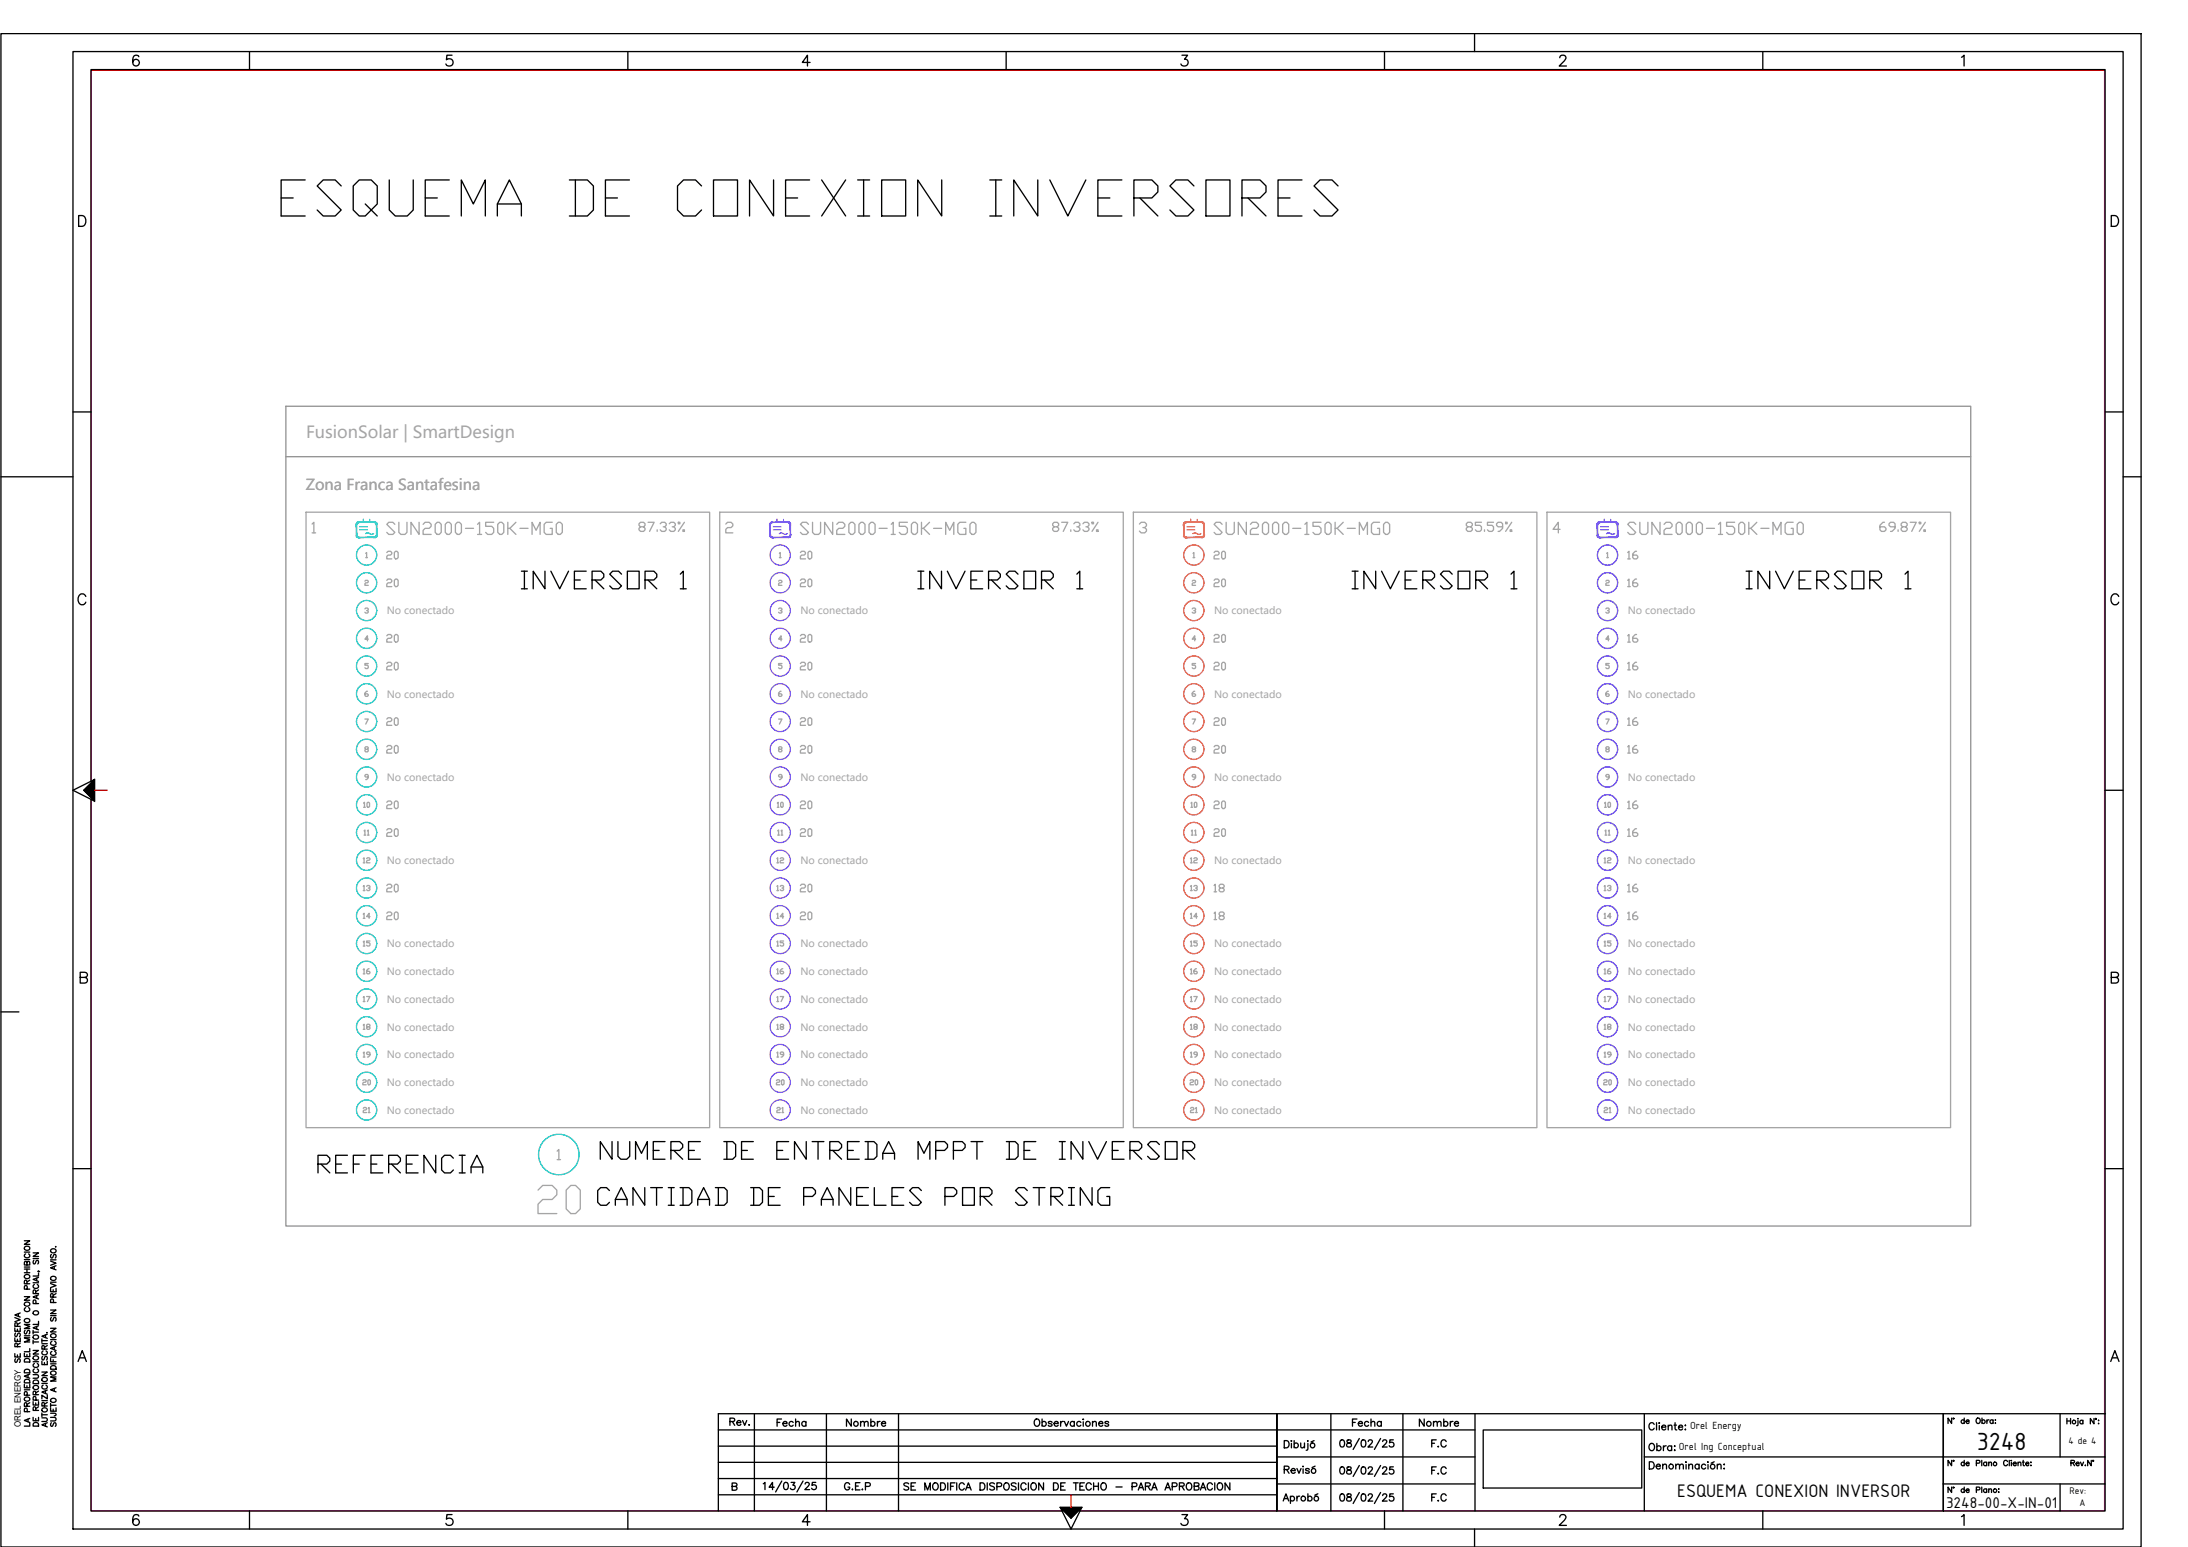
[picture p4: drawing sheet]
<svg xmlns="http://www.w3.org/2000/svg" width="420mm" height="297mm" viewBox="0 0 420 297" stroke-linecap="round" stroke-linejoin="round" font-family="sans-serif">
<!-- layer: legend -->
<path d="M54.9 78h323.5v157.4h-323.5zM54.9 87.7h323.5" fill="none" stroke="#939393" stroke-width=".25"/>
<g fill="none" stroke="#a5a5a5" stroke-width=".25">
<path d="M58.8 98.3h77.5v118.2h-77.5zM138.2 98.3h77.5v118.2h-77.5zM217.6 98.3h77.5v118.2h-77.5zM297.1 98.3h77.5v118.2h-77.5zM59.9 100.6l.4-.3v2M59.9 102.3h.7M70.1 111.6l.1-.2h.4l.1 .2-.1 .3h-.4l-.1 .2v.3h.6M70.1 116.9l.1-.1h.4l.1 .3-.3 .1M70.2 106.3l.2-.2v1M70.2 107.1h.4M70.6 117.2l.1 .2-.1 .3h-.4l-.1-.1M139.4 100.6l.3-.3h.7l.3 .3v.4l-.3 .3h-.7l-.3 .3v.7h1.3"/>
<path d="M149.5 111.6l.2-.2h.3l.2 .2-.2 .3h-.3l-.2 .2v.3h.7M149.5 116.9l.2-.1h.3l.2 .1v.2l-.4 .1M149.7 106.3l.1-.2v1M149.7 107.1h.3M150 117.2l.2 .2-.2 .3h-.3l-.2-.1M218.8 100.6l.3-.3h.7l.4 .3v.4l-.4 .3h-.3M219.8 101.3l.4 .3v.4l-.4 .3h-.7l-.3-.3M228.9 111.6l.2-.2h.3l.2 .2-.2 .3h-.3l-.2 .2v.3h.7M228.9 116.9l.2-.1h.3l.2 .1-.2 .3h-.1M229.1 106.3l.2-.2v1M229.1 107.1h.3M229.4 117.2l.2 .2-.2 .3h-.3l-.2-.1"/>
<path d="M299.6 101.6h-1.4l1-1.3v2M308.4 111.6l.1-.2h.4l.1 .2-.1 .3h-.4l-.1 .2v.3h.6M308.4 116.9l.1-.1h.4l.1 .3-.3 .1M308.5 106.3l.2-.2v1M308.5 107.1h.4M308.9 117.2l.1 .2-.1 .3h-.4l-.1-.1M70.1 138.1h.6l-.5 .9M70.6 132.7l-.5 .4v.4l.1 .2h.4l.1-.2-.1-.3h-.5M70.7 122.7h-.6l.5-.6v.9M70.7 127.4h-.6v.3h.5l.1 .2v.3l-.1 .2h-.4l-.1-.2M149.5 138.1h.7l-.5 .9M150 132.7l-.5 .4v.4l.2 .2h.3l.2-.2-.2-.3h-.5"/>
<path d="M150.2 122.7h-.7l.5-.6v.9M150.2 127.4h-.7v.3h.5l.2 .2v.3l-.2 .2h-.3l-.2-.2M228.9 138.1h.7l-.5 .9M229.4 132.7l-.5 .4v.4l.2 .2h.3l.2-.3-.2-.2h-.5M229.6 122.7h-.7l.5-.6v.9M229.6 127.4h-.7v.3h.5l.2 .2v.3l-.2 .2h-.3l-.2-.2M308.4 138.1h.6l-.5 .9M308.9 132.7l-.5 .4v.4l.1 .2h.4l.1-.2-.1-.3h-.5M309 122.7h-.6l.5-.6v.9M309 127.4h-.6v.3h.5l.1 .2v.3l-.1 .2h-.4l-.1-.2M70.2 143.9l-.1-.2 .1-.3h.4l.1 .1-.1 .4h-.4l-.1 .1 .1 .4h.4l.1-.2-.1-.3M70.7 149.2h-.5l-.1-.2 .1-.3h.4l.1 .2v.5l-.5 .3"/>
<path d="M149.7 143.9l-.2-.2 .2-.3h.3l.2 .1-.2 .4h-.3l-.2 .1 .2 .4h.3l.2-.2-.2-.3M150.2 149.2h-.5l-.2-.2 .2-.3h.3l.2 .2v.5l-.5 .3M229.1 143.9l-.2-.4 .2-.1h.3l.2 .3-.7 .3 .2 .4h.3l.2-.2-.2-.3M229.6 149.2h-.5l-.2-.2 .2-.3h.3l.2 .2v.5l-.5 .3M308.5 143.9l-.1-.4 .1-.1h.4l.1 .3-.6 .3 .1 .4h.4l.1-.2-.1-.3M309 149.2h-.5l-.1-.3 .1-.2h.4l.1 .2v.5l-.5 .3M107 221l.3-.3v2M107 222.7h.6"/>
</g>
<g fill="#0fc6c2" stroke="#0fc6c2" stroke-width=".19">
<path d="M68.9 100.3l3-.1zM68.9 100.2h3z"/>
<path d="M68.8 100.3h.1zM68.8 100.3h.1zM68.7 100.3h.1zM68.7 100.3h.1zM68.6 100.4h.1zM68.6 100.4h.1zM68.6 100.4l-.1 .1zM68.5 100.5h.1zM68.5 100.5l-.1 .1zM68.4 100.6l.2-.1zM68.4 100.6l.1 .1-.1 .1zM68.5 100.7l-.1 .1z"/>
<path d="M68.4 100.8l.1 1.9zM68.4 100.8l.1 1.9z"/>
<path d="M68.4 102.7v.1zM68.5 102.7l-.1 .1zM68.4 102.8h.1v.2zM68.5 102.8v.2zM68.5 103l.1-.1v.2zM68.6 102.9v.2zM68.6 103.1l.1 .1zM68.6 103l.1 .2zM68.7 103.1l.1 .1zM68.7 103.1l.1 .1zM68.8 103.1l.1 .1zM68.8 103.1l.1 .1z"/>
<path d="M68.9 103.1h3zM68.9 103.2l3-.1z"/>
</g>
<path d="M71 99.7v.6M69 101.2h1.6M69 101.7h1.6" fill="none" stroke="#0fc6c2" stroke-width=".19"/>
<g fill="none" stroke="#0fc6c2" stroke-width=".25">
<path d="M69.8 99.7v.6M70.2 102.5a1.02 1.02 0 0 1 1.2 .1l.4-.1"/>
<circle cx="70.4" cy="117.2" r="1.94"/>
<circle cx="70.4" cy="106.6" r="1.94"/>
<circle cx="70.4" cy="111.9" r="1.94"/>
<circle cx="70.4" cy="133.2" r="1.94"/>
<circle cx="70.4" cy="138.5" r="1.94"/>
<circle cx="70.4" cy="127.9" r="1.94"/>
<circle cx="70.4" cy="122.6" r="1.94"/>
<circle cx="70.4" cy="143.9" r="1.94"/>
<circle cx="70.4" cy="149.2" r="1.94"/>
<circle cx="107.3" cy="221.7" r="3.9"/>
</g>
<g fill="#b62bf7" stroke="#b62bf7" stroke-width=".19">
<path d="M148.4 100.3l2.9-.1zM148.4 100.2h2.9z"/>
<path d="M148.2 100.3h.2zM148.2 100.3h.2zM148.1 100.3h.2zM148.1 100.3h.2zM148 100.4h.2zM148 100.4h.2zM148 100.4l.1 .1h-.2zM147.9 100.5h.2zM147.9 100.5v.1zM147.9 100.6l.1-.1zM147.9 100.6l.1 .1-.2 .1zM148 100.7l-.2 .1z"/>
<path d="M147.8 100.8l.1 1.9v-1.9zM147.8 100.8l.1 1.9h-.1z"/>
<path d="M147.8 102.7h.1v.1zM147.9 102.7v.1zM147.9 102.8h.1l-.1 .2zM148 102.8l-.1 .2zM147.9 103l.1-.1v.2zM148 102.9v.2zM148 103.1l.1 .1zM148.1 103v.2zM148.2 103.1v.1zM148.2 103.1v.1zM148.3 103.1l.1 .1zM148.3 103.1l.1 .1z"/>
<path d="M148.4 103.1h2.9zM148.4 103.2l2.9-.1z"/>
</g>
<path d="M150.5 99.7v.6M148.5 101.2h1.5M148.5 101.7h1.5" fill="none" stroke="#b62bf7" stroke-width=".19"/>
<g fill="none" stroke="#b62bf7" stroke-width=".25">
<path d="M149.2 99.7v.6M149.6 102.5a1.16 1.16 0 0 1 1.2 .1l.4-.1"/>
<circle cx="149.8" cy="106.6" r="1.94"/>
<circle cx="149.8" cy="117.2" r="1.94"/>
<circle cx="149.8" cy="111.9" r="1.94"/>
<circle cx="149.8" cy="122.6" r="1.94"/>
<circle cx="149.8" cy="127.9" r="1.94"/>
<circle cx="149.8" cy="138.5" r="1.94"/>
<circle cx="149.8" cy="133.2" r="1.94"/>
<circle cx="149.8" cy="143.9" r="1.94"/>
<circle cx="149.8" cy="149.2" r="1.94"/>
</g>
<g fill="#ec6f1a" stroke="#ec6f1a" stroke-width=".19">
<path d="M227.8 100.3l2.9-.1zM227.8 100.2h2.9z"/>
<path d="M227.7 100.3h.1zM227.7 100.3h.1zM227.5 100.3h.2zM227.5 100.3h.2zM227.4 100.4h.2zM227.4 100.4h.2zM227.4 100.4v.1zM227.4 100.5h.1zM227.4 100.5l-.1 .1zM227.3 100.6l.1-.1zM227.3 100.6v.2zM227.4 100.7l-.1 .1z"/>
<path d="M227.3 100.8l.1 1.9zM227.3 100.8l.1 1.9z"/>
<path d="M227.3 102.7v.1zM227.4 102.7l-.1 .1zM227.3 102.8l.1 .2zM227.4 102.8v.2zM227.4 103v.1zM227.4 102.9v.2zM227.4 103.1l.1 .1zM227.5 103v.2zM227.6 103.1l.1 .1zM227.6 103.1l.1 .1zM227.7 103.1l.1 .1zM227.7 103.1l.1 .1z"/>
<path d="M227.8 103.1h2.9zM227.8 103.2l2.9-.1z"/>
</g>
<path d="M229.9 99.7v.6M227.9 101.2h1.6M227.9 101.7h1.6" fill="none" stroke="#ec6f1a" stroke-width=".19"/>
<g fill="none" stroke="#ec6f1a" stroke-width=".25">
<path d="M228.6 99.7v.6M229.1 102.5a1.02 1.02 0 0 1 1.1 .1l.4-.1"/>
<circle cx="229.3" cy="106.6" r="1.94"/>
<circle cx="229.3" cy="117.2" r="1.94"/>
<circle cx="229.3" cy="111.9" r="1.94"/>
<circle cx="229.3" cy="127.9" r="1.94"/>
<circle cx="229.3" cy="122.6" r="1.94"/>
<circle cx="229.3" cy="138.5" r="1.94"/>
<circle cx="229.3" cy="133.2" r="1.94"/>
<circle cx="229.3" cy="143.9" r="1.94"/>
<circle cx="229.3" cy="149.2" r="1.94"/>
</g>
<g fill="#5531eb" stroke="#5531eb" stroke-width=".19">
<path d="M307.2 100.3l2.9-.1zM307.2 100.2h2.9z"/>
<path d="M307.1 100.3h.1zM307.1 100.3h.1zM307 100.3h.1zM307 100.3h.1zM306.9 100.4h.1zM306.9 100.4h.1zM306.9 100.4l-.1 .1zM306.8 100.5h.1zM306.8 100.5l-.1 .1zM306.7 100.6l.2-.1zM306.7 100.6l.1 .1-.1 .1zM306.8 100.7l-.1 .1z"/>
<path d="M306.7 100.8l.1 1.9zM306.7 100.8l.1 1.9z"/>
<path d="M306.7 102.7v.1zM306.8 102.7l-.1 .1zM306.7 102.8h.1v.2zM306.8 102.8v.2zM306.8 103l.1-.1v.2zM306.9 102.9v.2zM306.9 103.1l.1 .1zM306.9 103l.1 .2zM307 103.1l.1 .1zM307 103.1l.1 .1zM307.1 103.1l.1 .1zM307.1 103.1l.1 .1z"/>
<path d="M307.2 103.1h2.9zM307.2 103.2l2.9-.1z"/>
</g>
<path d="M309.3 99.7v.6M307.3 101.2h1.6M307.3 101.7h1.6" fill="none" stroke="#5531eb" stroke-width=".19"/>
<g fill="none" stroke="#5531eb" stroke-width=".25">
<path d="M308.1 99.7v.6M308.5 102.5a1 1 0 0 1 1.2 .1l.3-.1"/>
<circle cx="308.7" cy="111.9" r="1.94"/>
<circle cx="308.7" cy="117.2" r="1.94"/>
<circle cx="308.7" cy="106.6" r="1.94"/>
<circle cx="308.7" cy="127.9" r="1.94"/>
<circle cx="308.7" cy="122.6" r="1.94"/>
<circle cx="308.7" cy="133.2" r="1.94"/>
<circle cx="308.7" cy="138.5" r="1.94"/>
<circle cx="308.7" cy="143.9" r="1.94"/>
<circle cx="308.7" cy="149.2" r="1.94"/>
</g>
<!-- layer: COTA PASILLOS -->
<path d="M17.5 13.5h386.6v276.6h-386.6z" fill="none" stroke="#f00" stroke-width=".19"/>
<!-- layer: AUDIT_E_250328083542-3 -->
<g fill="none" stroke="#000" stroke-width=".25">
<path d="M.2 6.5h411v290.5h-411zM14 9.9h393.7v283.7h-393.7zM26.7 10.9a.59 .59 0 0 0-.6-.3 .59 .59 0 0 0-.5 .4 1.2 1.2 0 0 0 .5 1.7 .65 .65 0 0 0 .7-.6 .65 .65 0 0 0-.6-.7 .65 .65 0 0 0-.7 .6M47.9 9.9v3.5M86.8 10.6h-1l-.1 .9a.73 .73 0 0 1 1.1 0 .73 .73 0 0 1-.1 1.1 .73 .73 0 0 1-1.1-.3M120.6 9.9v3.5M155.6 12h-1.5l1-1.4v2.1M193.2 9.9v3.5M227 10.6h1l-.5 .8a.7 .7 0 0 1 .6 .9 .7 .7 0 0 1-1.1 .3l-.2-.3M265.9 9.9v3.5M283.2 6.5v3.4M299.5 11.1l.1-.3a.67 .67 0 0 1 .9-.1 .46 .46 0 0 1 .1 .7l-1.2 1.3h1.4"/>
<path d="M338.5 9.9v3.5M376.7 11l.5-.4v2.1M15.1 41.4h.7a1.11 1.11 0 0 1 .7 1 1.11 1.11 0 0 1-.7 1.1h-.7zM405.4 41.4h.7a1.1 1.1 0 0 1 .7 1 1.1 1.1 0 0 1-.7 1.1h-.7zM14 79.1h3.5M404.2 79.1h3.5M.2 91.6h13.8M407.7 91.6h3.5M16.5 114.5a.76 .76 0 0 0-.9-.5 .76 .76 0 0 0-.6 .8 .91 .91 0 0 0 .2 1 .91 .91 0 0 0 1 .2l.3-.4M406.9 114.5a.76 .76 0 0 0-.9-.5 .76 .76 0 0 0-.6 .8 .91 .91 0 0 0 .2 1 .91 .91 0 0 0 1 .2l.3-.4M17.5 153.5v136.6h186.4M17.5 150v-136.6h386.7v276.7h-196.8"/>
<path d="M18.2 149.7v4.1l-4.2-2.1 4.2-2-2.1 2 2.1 2.1M404.2 151.7h3.5M.2 194.3h3.4M15.4 187.7l1.2-.1a.48 .48 0 0 0 0-.8l-1.2-.1v2.1h.9a.55 .55 0 0 0 .5-.6 .55 .55 0 0 0-.5-.5M405.4 187.7l1.2-.1a.48 .48 0 0 0 0-.8l-1.2-.1v2.1h.9a.55 .55 0 0 0 .5-.6 .55 .55 0 0 0-.5-.5M4.7 238.2h1l-1 .7h1M4.7 239.5a.49 .49 0 0 1 .7-.2 .49 .49 0 0 1 .2 .7 .5 .5 0 0 1-.6 0 .5 .5 0 0 1-.3-.5zM9.8 240a.49 .49 0 0 1 .6-.2 .49 .49 0 0 1 .2 .7 .51 .51 0 0 1-.6 0 .51 .51 0 0 1-.2-.5zM10.7 239.4h.1zM14 224.4h3.5M404.2 224.4h3.5M2.8 259.9v.7h1.1v-.7"/>
<path d="M2.8 256.9v.6h1.1v-.6M2.8 255v.6h1.1v-.6M2.8 253l1.1 .4-1.1 .4M3 256l-.2 .2 .2 .5 .2-.1 .4-.6h.1l.2 .2-.2 .5M3.3 258.6v-.6l-.4-.1-.1 .7h1.1M3.3 254.7v-.6l-.4-.1-.1 .7h1.1M3.3 255.2v.4M3.3 257.1v.4M3.5 252.3v.4M3.9 252.1l-1.1 .4 1.1 .4M3.9 257.9l-.6 .3M3.9 254l-.6 .3"/>
<path d="M4.7 259.8v.7h1v-.7M4.7 249h1l-1 .7h1M4.7 256.5h1M4.7 244.4h1M4.7 243.7h1M4.7 243.3h1M4.7 241.8h1M4.7 240.4h1M4.7 253.4a.49 .49 0 0 1 .7-.2 .49 .49 0 0 1 .2 .7 .5 .5 0 0 1-.6 0 .5 .5 0 0 1-.3-.5zM4.7 244.9a.49 .49 0 0 1 .7-.2 .49 .49 0 0 1 .2 .7 .51 .51 0 0 1-.6 .1 .51 .51 0 0 1-.3-.6zM4.8 255.4l-.1 .3 .1 .4 .3-.1 .2-.5h.4v.4l-.1 .2M4.8 250.1a.51 .51 0 0 1 .6-.1 .51 .51 0 0 1 .3 .6 .49 .49 0 0 1-.7 .2 .49 .49 0 0 1-.2-.7z"/>
<path d="M4.9 251.1a.38 .38 0 0 0-.2 .4 .38 .38 0 0 0 .4 .3 .43 .43 0 0 0 .5-.1 .43 .43 0 0 0 0-.6h-.1M4.9 240.8a.38 .38 0 0 0-.2 .4 .38 .38 0 0 0 .4 .3 .43 .43 0 0 0 .5-.1 .43 .43 0 0 0 0-.6h-.1M5.2 246.5l-.1-.6h-.3l-.1 .6h1M5.2 242.4l.2-.2h.2l.1 .2v.5h-1l.1-.7 .3 .1 .1 .6M5.2 243.7v.7M5.2 247.5v-.6h-.4l-.1 .6h1M5.7 258.9v.6h-1M5.7 256.9h-1l1 .4-1 .4h1M5.7 254.3h-1l1 .4-1 .4h1M5.7 245.8l-.5 .4M6.4 259.3h1l-1 .7h1M6.4 240.6h1l-1 .7h1"/>
<path d="M6.4 257.7h1M6.4 255.4v.7M6.4 257.3v.7M6.4 255.8h1M6.4 246.3h1M6.4 241.7h1M6.4 256.5a.49 .49 0 0 1 .7-.2 .49 .49 0 0 1 .1 .7 .5 .5 0 0 1-.6 .1 .5 .5 0 0 1-.2-.6zM6.4 251.9a.49 .49 0 0 1 .7-.2 .49 .49 0 0 1 .1 .7 .5 .5 0 0 1-.6 .1 .5 .5 0 0 1-.2-.6zM6.5 242l-.1 .2 .1 .5 .2-.1 .4-.6h.1l.2 .2-.2 .5M6.6 246.6a.38 .38 0 0 0-.2 .5 .38 .38 0 0 0 .4 .3h.2a.38 .38 0 0 0 .4-.3 .38 .38 0 0 0-.2-.5M6.9 248.4l-.1-.6-.3-.1-.1 .7h1M6.9 250.3v-.6h-.4l-.1 .6h1"/>
<path d="M7 245.4v.5M7 248.8v.5M7 254.7v.5M7.3 244.1l.3 .1M7.4 254.6l-1 .3 1 .4M7.4 253.7v.6h-1M7.4 248.6l-1 .4 1 .4M7.4 245.3l-1 .4 1 .3M7.4 244.4v.6h-1M7.4 247.7l-.5 .3M8 257.1v.7M8 258h1.1"/>
<path d="M8 257.4h1.1M8.3 259.4a.38 .38 0 0 0-.3 .4 .38 .38 0 0 0 .4 .3h.3a.38 .38 0 0 0 .4-.3 .38 .38 0 0 0-.3-.4M8.5 259v-.5l-.3-.1-.2 .2v.4h1.1M8.7 256.3v.5M9 255.9h.1zM9.1 256.2l-1.1 .4 1.1 .4M9.1 258.4l-.6 .3M9.7 255h1.1l-1.1 .7h1.1M9.7 251.5h1.1l-1.1 .7h1.1M9.7 247.4v.6h1.1v-.6M9.7 246.5l1.1 .3-1.1 .4M9.7 242.1l1.1 .4-1.1 .4"/>
<path d="M9.7 257.2h1.1M9.7 252.6h1.1M9.7 246.2h1.1M9.7 241.9h1.1M9.8 256.3a.49 .49 0 0 1 .6-.2 .49 .49 0 0 1 .2 .7 .51 .51 0 0 1-.6 0 .51 .51 0 0 1-.2-.5zM9.9 253l-.2 .2 .2 .5 .2-.1 .4-.6 .3 .2-.2 .5M9.9 245.2a.51 .51 0 0 1 .6-.1 .51 .51 0 0 1 .2 .6 .49 .49 0 0 1-.7 .1 .49 .49 0 0 1-.1-.6zM9.9 240.9l-.2 .2 .2 .5 .2-.1 .4-.6 .3 .2-.2 .5M10 259.5a.39 .39 0 0 0-.3 .4 .39 .39 0 0 0 .4 .3 .43 .43 0 0 0 .6-.1 .43 .43 0 0 0-.1-.6h-.1M10 257.6a.38 .38 0 0 0-.3 .4 .38 .38 0 0 0 .4 .3h.3a.38 .38 0 0 0 .4-.3 .38 .38 0 0 0-.3-.4M10.2 249.1v-.6l-.4-.1-.1 .7h1.1M10.2 247.6v.4"/>
<path d="M10.3 250.1l-.1-.6h-.4l-.1 .6h1.1M10.4 243.2v.5M10.4 258.7v.5M10.8 258.5l-1.1 .4 1.1 .4M10.8 243l-1.1 .4 1.1 .4M10.8 248.4l-.6 .3M3 260.9l-.2 .3 .2 .4 .2-.1 .3-.6h.2l.2 .3-.2 .4M3.3 260.2v.4M4.7 265.8v.7h1v-.7M4.7 266.9h1M4.7 265a.58 .58 0 0 1 1 .2v.3h-1zM4.7 263.1a.58 .58 0 0 1 1 .1v.4h-1z"/>
<path d="M4.7 261a.58 .58 0 0 1 1 .2v.3h-1zM4.8 268.3a.51 .51 0 0 1 .6 0 .51 .51 0 0 1 .3 .5 .49 .49 0 0 1-.7 .2 .49 .49 0 0 1-.2-.7zM5.2 270l-.1-.6h-.3l-.1 .6h1M5.2 260.1v.4M5.2 266.1v.4M5.2 271.1v-.6l-.4-.1-.1 .7h1M5.2 267.9v-.6h-.4l-.1 .6h1M5.4 264v.5M5.4 272.5v.5M5.7 273.2v.6h-1M5.7 272.3l-1 .4 1 .4M5.7 263.8l-1 .4 1 .4"/>
<path d="M5.7 269.3l-.5 .4M6.4 272.1v.7h1v-.7M6.4 269.1v.7h1v-.7M6.4 263.9l.8 .1 .2 .2-.2 .4h-.8M6.4 261.5h1M6.4 273.3a.57 .57 0 0 1 1 .2v.3h-1zM6.5 266.1a.51 .51 0 0 1 .6-.1 .51 .51 0 0 1 .2 .6 .49 .49 0 0 1-.6 .2 .49 .49 0 0 1-.2-.7zM6.5 265.1h.7l.2 .6h-1zM6.5 260.4a.51 .51 0 0 1 .6 0 .51 .51 0 0 1 .2 .5 .49 .49 0 0 1-.6 .2 .49 .49 0 0 1-.2-.7zM6.6 262.9a.38 .38 0 0 0-.2 .4 .38 .38 0 0 0 .4 .3h.2a.38 .38 0 0 0 .4-.3 .38 .38 0 0 0-.2-.4M6.6 261.8a.38 .38 0 0 0-.2 .5 .38 .38 0 0 0 .4 .3h.2a.38 .38 0 0 0 .4-.3 .38 .38 0 0 0-.2-.5M6.9 270.8l-.1-.6h-.3l-.1 .6h1"/>
<path d="M6.9 267.8l-.1-.6h-.3l-.1 .6h1M6.9 269.4v.4M6.9 272.4v.4M6.9 268.8v-.6h-.4l-.1 .6h1M7.4 270.1l-.5 .4M7.4 267.1l-.5 .3M8 272.2h.8l.3 .3-.2 .4h-.9M8 263.4h1.1l-1.1 .7h1.1M8 261.4v.6h1.1v-.6M8 271.6h1.1M8 271.3v.7M8 268.9h1.1"/>
<path d="M8 265.6h1.1M8.1 270.5a.49 .49 0 0 1 .7-.2 .49 .49 0 0 1 .1 .7 .51 .51 0 0 1-.6 .1 .51 .51 0 0 1-.2-.6zM8.1 264.7a.49 .49 0 0 1 .7-.2 .49 .49 0 0 1 .1 .7 .51 .51 0 0 1-.6 0 .51 .51 0 0 1-.2-.5zM8.2 260.4l-.2 .3 .2 .4 .2-.1 .3-.5 .2-.1 .2 .3-.2 .4M8.3 266a.38 .38 0 0 0-.3 .4 .38 .38 0 0 0 .4 .3h.3a.38 .38 0 0 0 .4-.3 .38 .38 0 0 0-.3-.4M8.5 270v-.6l-.3-.1-.2 .2v.5h1.1M8.5 261.6v.4M8.7 267.1v.5M8.7 273.3v.5M9.1 273.2l-1.1 .4 1.1 .4M9.1 267.9v.7l-1.1-.7v.7M9.1 266.9l-1.1 .4 1.1 .4"/>
<path d="M9.1 269.3l-.6 .3M9.7 272.1h.8l.3 .3-.2 .4h-.9M9.7 271.4h1v.4l-.3 .1M9.7 270.3v.7h1.1v-.7M9.7 260.8v.7h1.1M9.7 269.8h1.1M9.7 269.5v.7M9.7 261.9h1.1M9.7 260.6h1.1M9.8 268.7a.49 .49 0 0 1 .6-.2 .49 .49 0 0 1 .2 .7 .51 .51 0 0 1-.6 0 .51 .51 0 0 1-.2-.5zM9.8 263.4a.49 .49 0 0 1 .6-.1 .49 .49 0 0 1 .2 .6 .51 .51 0 0 1-.6 .1 .51 .51 0 0 1-.2-.6zM9.8 262.4a.58 .58 0 0 1 1 .2v.3h-1.1z"/>
<path d="M9.9 273.2l-.2 .2 .2 .5 .2-.1 .4-.6 .3 .2-.2 .5M10.2 261.1v.4M10.2 270.6v.4M10.4 266.6v.5M10.8 266.5l-1.1 .4 1.1 .4M10.8 264.4h-1.1l1.1 .4-1.1 .4h1.1M15 261.4l.8-2.1 .8 2.1M15.3 260.7h1M137.9 274.6h145.3M137.9 277.7h107.3M140.2 273l.8-.1 .1-.2-.1-.3-.8-.1v1.4M140.6 273l.5 .7"/>
<path d="M141.5 273.2h.8a.44 .44 0 0 0-.5-.4 .44 .44 0 0 0-.4 .5 .44 .44 0 0 0 .4 .4l.5-.2M142.6 272.8l.4 .9 .4-.9M143.9 273.5v.2zM144.9 271.4v18.7M149.2 273.1h.5M150.1 272.5h-.9v1.4M150.3 273.3h.8a.44 .44 0 0 0-.5-.3 .44 .44 0 0 0-.3 .4 .44 .44 0 0 0 .4 .5l.4-.3M152.3 273.1a.44 .44 0 0 0-.6 0 .44 .44 0 0 0 0 .6 .44 .44 0 0 0 .6-.1M152.8 273.2l.3-.3 .3 .1 .1 .9M152.8 272.5v1.4M154.8 273.1a.44 .44 0 0 0-.7 0 .44 .44 0 0 0 0 .6 .44 .44 0 0 0 .7-.1M154.8 272.9v1"/>
<path d="M158.7 271.4v18.7M172.5 271.4v18.7M198.7 272.7a.51 .51 0 0 1 .6-.2 .51 .51 0 0 1 .4 .5v.3a.53 .53 0 0 1-.6 .6 .53 .53 0 0 1-.5-.6zM200.1 273.1a.44 .44 0 0 1 .7 0 .44 .44 0 0 1 0 .6 .44 .44 0 0 1-.7-.1M200.1 272.5v1.4M202 273.1l-.2-.2-.5 .2 .7 .3v.4a.47 .47 0 0 1-.7-.2M202.4 273.3h.8a.44 .44 0 0 0-.5-.3 .44 .44 0 0 0-.4 .4 .44 .44 0 0 0 .4 .5l.5-.3M203.7 272.9v1M204.2 272.9a.45 .45 0 0 0-.5 .4M204.4 272.9l.4 1 .4-1M206.3 273.1a.44 .44 0 0 0-.6 0 .44 .44 0 0 0 0 .6 .44 .44 0 0 0 .6-.1M206.3 272.9v1"/>
<path d="M207.6 273.1a.44 .44 0 0 0-.7 0 .44 .44 0 0 0 0 .6 .44 .44 0 0 0 .7-.1M208 272.5v.1zM208 273v.9M209.8 273.2l.3-.3 .4 .1v.9M209.8 272.9v1M211 273.3h.8a.44 .44 0 0 0-.5-.3 .44 .44 0 0 0-.4 .4 .44 .44 0 0 0 .4 .5l.5-.3M212.9 273.1l-.3-.2-.4 .2 .6 .3v.4l-.4 .1-.2-.3M245.2 279.7h38M246.6 276.6h.5a.74 .74 0 0 1 .5 .7 .74 .74 0 0 1-.5 .7h-.5zM248 276.6v.1zM248 277.1v.9M248.5 277.3a.44 .44 0 0 1 .7-.1 .44 .44 0 0 1 0 .7 .44 .44 0 0 1-.7-.1"/>
<path d="M248.5 276.6v1.4M249.8 277.1v.8l.4 .1 .3-.3M250.5 277.1v.9M251.2 276.6v.1zM251.2 277.1v1.1l-.1 .2-.3 .1M252.3 276.6l-.6 .3M255.6 271.4v18.7M257.5 276.5a.45 .45 0 0 1 .6 .2l.1 .4a.6 .6 0 0 1-.5 .7 .87 .87 0 0 1-.2-1.3zM258.7 276.5v.4l.4 .2a.39 .39 0 0 1 .4 .3 .39 .39 0 0 1-.3 .4h-.5l-.1-.2a.7 .7 0 0 1 .8-.7l.1-.2a.54 .54 0 0 0-.8-.2zM259.7 273.1h.5M260.6 272.5h-.9v1.4M260.8 273.3h.8a.44 .44 0 0 0-.5-.3 .44 .44 0 0 0-.4 .4 .44 .44 0 0 0 .5 .5l.4-.3"/>
<path d="M261 276.2l-1.2 2.1M261.6 276.5a.45 .45 0 0 1 .6 .2l.1 .4a.6 .6 0 0 1-.5 .7 .89 .89 0 0 1-.2-1.3zM262.7 276.8l.3-.3h.4l.1 .2-.2 .5-.6 .6h.9M262.8 273.1a.44 .44 0 0 0-.6 0 .44 .44 0 0 0 0 .6 .44 .44 0 0 0 .6-.1M263.3 273.2l.3-.3 .3 .1 .1 .9M263.3 272.5v1.4M265.1 276.2l-1.2 2.1M265.3 273.1a.44 .44 0 0 0-.7 0 .44 .44 0 0 0 0 .6 .44 .44 0 0 0 .7-.1M265.3 272.9v1M265.5 276.8l.3-.3h.2l.3 .2-.2 .5-.6 .6h.9M267.6 276.5h-.7l-.1 .6a.49 .49 0 0 1 .8-.1 .49 .49 0 0 1-.1 .8 .49 .49 0 0 1-.7-.2M269.4 271.4v18.7"/>
<path d="M273.5 272.5v1.4l-.9-1.4v1.4M275.3 273.2l.3-.3 .3 .1 .1 .9M275.3 272.9v1M276 273.2l.3-.3 .3 .1 .1 .9M277.2 273.1a.44 .44 0 0 1 .7 0 .44 .44 0 0 1 0 .6 .44 .44 0 0 1-.7-.1M277.2 272.5v1.4M278.5 272.9v1M279 272.9a.43 .43 0 0 0-.5 .4M279.3 273.3h.8a.44 .44 0 0 0-.5-.3 .44 .44 0 0 0-.4 .4 .44 .44 0 0 0 .4 .5l.5-.3M283.2 271.4v18.7M284.8 274.6h30.5v11.1h-30.5zM315.8 279.7h88.4"/>
<path d="M315.8 271.4v18.7M316.9 277.2a.65 .65 0 0 1 .8 .6 .65 .65 0 0 1-.8 .7l-.2-.5v-.5zM317.6 273.5a.51 .51 0 0 0-.5-.3 .51 .51 0 0 0-.4 .5v.3a.51 .51 0 0 0 .4 .6 .51 .51 0 0 0 .5-.4M318.1 273.2v1.4M318.2 277.8a.44 .44 0 0 1 .6-.1 .44 .44 0 0 1 0 .7 .44 .44 0 0 1-.6-.1M318.2 277.2v1.3M318.6 273.2v.1zM318.6 273.7v.9M319.1 274h.8a.44 .44 0 0 0-.5-.3 .44 .44 0 0 0-.4 .4 .44 .44 0 0 0 .4 .5l.5-.2M319.4 277.6v.9M320 277.6a.43 .43 0 0 0-.6 .4M320.3 273.9l.4-.3 .3 .1 .1 .9"/>
<path d="M320.3 273.6v1M321 277.8a.44 .44 0 0 0-.6-.1 .44 .44 0 0 0 0 .7 .44 .44 0 0 0 .6-.1M321 277.6v.9M321.5 273.6h.4M321.5 277.7h.2zM321.5 278.5h.2zM321.7 273.2v1.1v.2l.3 .1M322.3 274h.8a.44 .44 0 0 0-.5-.3 .44 .44 0 0 0-.4 .4 .44 .44 0 0 0 .5 .5l.4-.2M323.6 273.7h.1zM323.6 274.4v.2zM374.8 272.3v1l-.7-1v1M377.2 272.8a.33 .33 0 0 0-.5-.1 .33 .33 0 0 0 0 .5 .33 .33 0 0 0 .5 0"/>
<path d="M377.2 272.3v1M377.5 272.9h.6a.33 .33 0 0 0-.3-.2 .33 .33 0 0 0-.3 .3 .33 .33 0 0 0 .3 .3l.3-.1M379.6 272.4a.45 .45 0 0 1 .7 .4 .45 .45 0 0 1-.7 .4zM380.6 272.8a.34 .34 0 0 1 .5-.1 .34 .34 0 0 1 0 .5 .34 .34 0 0 1-.5 0M380.6 272.3v1M381.5 272.6v.7M381.9 272.6l-.2 .1-.2 .2M382.7 272.8a.33 .33 0 0 0-.5-.1 .33 .33 0 0 0 0 .5 .33 .33 0 0 0 .5 0M382.7 272.6v.7M383.2 272.6v.1zM383.2 273.2v.1zM395.6 271.4v8.3"/>
<path d="M396.9 272.4v1M396.9 272.8h.7M397.6 272.4v1M399 272.4h.1M399 272.8v.7l-.2 .2M400 272.8a.33 .33 0 0 0-.5 0 .33 .33 0 0 0 0 .5 .33 .33 0 0 0 .5-.1M400 272.7v.7M402.1 272.4v1l-.7-1v1M403 272.7h.1M403 273.3h.1M404.3 271.4h-266.4v18.7M405.3 261.4l.8-2.1 .8 2.1"/>
<path d="M405.6 260.7h1M26.7 291.1a.59 .59 0 0 0-.6-.3 .59 .59 0 0 0-.5 .4 1.2 1.2 0 0 0 .5 1.7 .64 .64 0 0 0 .7-.6 .64 .64 0 0 0-.6-.7 .64 .64 0 0 0-.7 .6M47.9 290.1v3.5M86.8 290.8h-1l-.1 .9a.73 .73 0 0 1 1.1 0 .73 .73 0 0 1-.1 1.1 .73 .73 0 0 1-1.1-.3M120.6 290.1v3.5M137.9 287h107.3M137.9 283.9h107.3M137.9 280.8h107.3M155.6 292.2h-1.5l1-1.4v2.1M203.6 289.4h4.1l-2 4.2-2.1-4.2 2.1 2.1 2-2.1M227 290.8h1l-.5 .8a.66 .66 0 0 1 .7 .8 .66 .66 0 0 1-.9 .5l-.3-.1-.2-.3M245.2 290.1v-18.7v18.7"/>
<path d="M245.2 284.9h38M246.4 288.2l.5-1.4 .6 1.4M246.6 282.2l.8-.1 .1-.2v-.3l-.9-.1v1.4M246.6 287.7h.7M247.1 282.2l.4 .7M247.8 287.5a.44 .44 0 0 1 .6-.1 .44 .44 0 0 1 0 .7 .44 .44 0 0 1-.6-.1M247.8 287.3v1.4M247.9 282.4h.8a.44 .44 0 0 0-.5-.4 .44 .44 0 0 0-.4 .5 .44 .44 0 0 0 .5 .4l.4-.2M249 282l.4 .9 .4-.9M249 287.3v.9M249.6 287.3l-.4 .1-.2 .3M250.2 281.5v.1z"/>
<path d="M250.2 282v.9M251.2 287.5a.44 .44 0 0 1 .6-.1 .44 .44 0 0 1 0 .7 .44 .44 0 0 1-.6-.1M251.2 286.8v1.4M251.4 282.2l-.2-.2h-.4v.3l.6 .2v.2l-.2 .2-.5-.2M252.5 281.5l-.6 .3M253.1 286.8l-.6 .3M257.5 286.9a.45 .45 0 0 1 .6 .2l.1 .3a.61 .61 0 0 1-.5 .8 .88 .88 0 0 1-.2-1.3zM257.5 281.7a.45 .45 0 0 1 .6 .2l.1 .3a.61 .61 0 0 1-.5 .8 .88 .88 0 0 1-.2-1.3zM258.7 286.9v.4l.4 .1a.4 .4 0 0 1 .4 .4 .4 .4 0 0 1-.3 .4h-.5l-.1-.2a.68 .68 0 0 1 .8-.7l.1-.3a.53 .53 0 0 0-.8-.1zM258.7 281.7v.4l.4 .1a.4 .4 0 0 1 .4 .4 .4 .4 0 0 1-.3 .4h-.5l-.1-.2a.7 .7 0 0 1 .8-.7l.1-.2a.53 .53 0 0 0-.8-.2zM261 286.6l-1.2 2.1M261 281.4l-1.2 2.1"/>
<path d="M261.6 286.9a.45 .45 0 0 1 .6 .2l.1 .3a.61 .61 0 0 1-.5 .8 .9 .9 0 0 1-.2-1.3zM261.6 281.7a.45 .45 0 0 1 .6 .2l.1 .3a.61 .61 0 0 1-.5 .8 .9 .9 0 0 1-.2-1.3zM262.7 287.2l.2-.3 .4-.1 .2 .4-.8 1h.9M262.7 282l.3-.3h.4l.1 .2-.2 .5-.6 .6h.9M265.1 286.6l-1.2 2.1M265.1 281.4l-1.2 2.1M265.5 287.2l.1-.3 .4-.1 .3 .4-.8 1h.9M265.5 282l.3-.3h.4l.1 .2-.2 .5-.6 .6h.9M265.9 290.1v3.5M267.6 286.8h-.7l-.1 .6a.49 .49 0 0 1 .8 0 .49 .49 0 0 1-.1 .7 .49 .49 0 0 1-.7-.1M267.6 281.7h-.7l-.1 .5a.49 .49 0 0 1 .8 0 .49 .49 0 0 1-.1 .8 .49 .49 0 0 1-.7-.2M283.2 293.6v3.4"/>
<path d="M299.5 291.3l.1-.3 .3-.2 .6 .1a.47 .47 0 0 1 .1 .7l-1.2 1.3h1.4M316.7 280.7h.5a.74 .74 0 0 1 .5 .7 .74 .74 0 0 1-.5 .7h-.5zM318 281.5h.8a.44 .44 0 0 0-.4-.3 .44 .44 0 0 0-.4 .4 .44 .44 0 0 0 .4 .5l.4-.2M319.3 281.4l.3-.3 .4 .1v.9M319.3 281.1v1M321.8 281.4l.3-.3 .4 .1v.9M321.8 281.1v1M322.5 281.4l.3-.3 .4 .1v.9M323.7 280.7h.1zM323.8 281.2v.9M324.3 281.4l.3-.3 .4 .1v.9M324.3 281.1v1"/>
<path d="M326.3 281.3a.44 .44 0 0 0-.7 0 .44 .44 0 0 0 0 .6 .44 .44 0 0 0 .7 0M326.3 281.1v1M327.5 281.3a.44 .44 0 0 0-.6 0 .44 .44 0 0 0 0 .6 .44 .44 0 0 0 .6 0M328 280.7v.1zM328 281.2v.9M329.2 280.7l-.6 .2M329.8 281.4l.3-.3 .3 .1 .1 .9M329.8 281.1v1M331 282h.2zM331.1 281.1v.2zM338.5 290.1v3.5M373.1 284.9h31.1"/>
<path d="M373.2 290.1v-18.7v18.7M374.8 280.4v1l-.7-1v1M374.8 285.5v1.1l-.7-1.1v1.1M376.7 291.2l.5-.4v2.1M377.2 280.9a.33 .33 0 0 0-.5-.1 .33 .33 0 0 0 0 .5 .33 .33 0 0 0 .5 0M377.2 286a.33 .33 0 0 0-.5 0 .33 .33 0 0 0 0 .5 .33 .33 0 0 0 .5-.1M377.2 280.4v1M377.2 285.5v1.1M377.5 281h.6a.33 .33 0 0 0-.3-.2 .33 .33 0 0 0-.3 .3 .33 .33 0 0 0 .3 .3l.3-.1M377.5 286.2h.6a.33 .33 0 0 0-.3-.3 .33 .33 0 0 0-.3 .3 .33 .33 0 0 0 .3 .4l.3-.2M379.5 280.9h.6l.1-.4-.7-.1v1M379.5 286.1l.6-.1 .1-.4-.7-.1v1.1"/>
<path d="M380.6 280.4v1M380.6 285.5v1.1M381.5 280.9a.34 .34 0 0 0-.5-.1 .34 .34 0 0 0 0 .5 .34 .34 0 0 0 .5 0M381.5 286a.34 .34 0 0 0-.5 0 .34 .34 0 0 0 0 .5 .34 .34 0 0 0 .5-.1M381.5 280.7v.7M381.5 285.9v.7M381.9 280.9l.2-.2 .3 .1v.6M381.9 286.1l.2-.2h.3v.7M381.9 280.7v.7M381.9 285.9v.7M383.8 286.5h.1zM383.8 285.9v.1z"/>
<path d="M385.5 280.6a.38 .38 0 0 0-.4-.2 .38 .38 0 0 0-.3 .4v.2a.38 .38 0 0 0 .3 .4 .38 .38 0 0 0 .4-.2M385.8 280.4v1M386.2 280.4h.1M386.2 280.8v.6M386.6 281h.6a.33 .33 0 0 0-.5-.2 .33 .33 0 0 0-.1 .5 .33 .33 0 0 0 .5 .1l.1-.1M387.5 280.9l.3-.2 .2 .1 .1 .6M387.5 280.7v.7M388.4 280.7h.3M388.5 280.4v.8l.3 .2M389 281h.6a.33 .33 0 0 0-.4-.2 .33 .33 0 0 0-.3 .3 .33 .33 0 0 0 .4 .3l.3-.1M390 280.7h.1M390 281.3h.1"/>
<path d="M395.6 284.9v5.2M397.7 280.9l.6-.1v-.3l-.6-.1v1M398 280.9l.4 .5M398.7 281h.6a.33 .33 0 0 0-.4-.2 .33 .33 0 0 0-.3 .3 .33 .33 0 0 0 .3 .3l.4-.1M399.5 280.7l.3 .7 .3-.7M400.4 281.3v.1zM401.6 280.4v1l-.7-1v1"/>
<circle cx="208.9" cy="273.4" r=".46"/>
<circle cx="252" cy="277.5" r=".46"/>
<circle cx="274.4" cy="273.4" r=".46"/>
<circle cx="375.1" cy="272.4" r=".1"/>
<circle cx="398.3" cy="273" r=".35"/>
<circle cx="402.4" cy="272.4" r=".1"/>
<circle cx="250.3" cy="287.7" r=".46"/>
<circle cx="252.2" cy="282.4" r=".46"/>
<circle cx="252.8" cy="287.7" r=".46"/>
<circle cx="320.9" cy="281.6" r=".46"/>
<circle cx="328.9" cy="281.6" r=".46"/>
<circle cx="375.1" cy="280.5" r=".1"/>
<circle cx="375.1" cy="285.6" r=".1"/>
<circle cx="383.1" cy="286.2" r=".34"/>
<circle cx="383.1" cy="281.1" r=".34"/>
<circle cx="401.9" cy="280.5" r=".1"/>
</g>
<path d="M18.2 149.7v4.1l-2.1-2.1zM203.6 289.4h4.1l-2 2.1z" fill="#000" stroke="#000" stroke-width=".19"/>
<path d="M18.2 151.7h2.4M205.7 287v2.4" fill="none" stroke="#f00" stroke-width=".25"/>
<!-- layer: AUDIT_E_250328083542-6 -->
<path d="M140.6 285.4l.8-.1 .1-.3-.3-.2h-.6v1.3l.8-.1 .1-.3-.3-.3" fill="none" stroke="#000" stroke-width=".25"/>
<!-- layer: AUDIT_E_250328083542-7 -->
<path d="M146.6 284.9l.3-.3v1.4M148.7 285.6h-1l.6-1v1.4M150.1 284.4l-1.2 2.1M150.7 284.7a.45 .45 0 0 1 .6 .2l.1 .3a.61 .61 0 0 1-.5 .8 .9 .9 0 0 1-.2-1.3zM151.9 284.6h.7l-.4 .6a.46 .46 0 0 1 .4 .7 .46 .46 0 0 1-.8-.1M154.2 284.4l-1.2 2.1M154.6 285l.3-.4h.2l.3 .3-.2 .5-.7 .6h1M156.7 284.6h-.7l-.1 .6a.49 .49 0 0 1 .8 0 .49 .49 0 0 1-.1 .7 .49 .49 0 0 1-.7-.1" fill="none" stroke="#000" stroke-width=".25"/>
<!-- layer: AUDIT_E_250328083542-8 -->
<path d="M163.2 285a.51 .51 0 0 0-.6-.3 .51 .51 0 0 0-.4 .5v.3a.49 .49 0 0 0 .5 .6 .49 .49 0 0 0 .5-.6h-.4M163.6 286h.2zM164.3 285.3h.5M165.1 284.7h-.8v1.4h.8M165.5 286h.2zM166.2 285.4l.8-.1 .1-.2-.1-.3-.8-.1v1.4" fill="none" stroke="#000" stroke-width=".25"/>
<!-- layer: AUDIT_E_250328083542-9 -->
<g fill="none" stroke="#000" stroke-width=".25">
<path d="M174.5 284.9l-.3-.2-.6 .2 .1 .3 .7 .4 .1 .3a.6 .6 0 0 1-.9 0M175 285.4h.5M175.8 284.7h-.8v1.4h.8M177.6 286.1v-1.4l.5 1.4 .5-1.4v1.4M179.4 284.8a.65 .65 0 0 1 .8 .6 .65 .65 0 0 1-.8 .6l-.3-.4 .1-.6zM180.6 284.7h.5a.74 .74 0 0 1 .5 .7 .74 .74 0 0 1-.5 .7h-.5zM182 284.7v1.4M182.5 285.4h.6M183.4 284.7h-.9v1.4M183.7 284.7v1.4M185.2 285a.51 .51 0 0 0-.6-.3 .51 .51 0 0 0-.4 .5v.4a.51 .51 0 0 0 .4 .5 .51 .51 0 0 0 .6-.3M185.4 286.1l.6-1.4 .5 1.4"/>
<path d="M185.6 285.6h.7M188.2 284.7h.5a.74 .74 0 0 1 .4 .7 .74 .74 0 0 1-.4 .7h-.5zM189.6 284.7v1.4M191 284.9l-.4-.2-.6 .2 .2 .3 .7 .4 .1 .3a.6 .6 0 0 1-1 0M191.4 285.4h.8l.2-.2-.1-.4-.9-.1v1.4M193 284.8a.65 .65 0 0 1 .8 .6 .65 .65 0 0 1-.8 .6l-.3-.4 .1-.6zM195.1 284.9l-.3-.2-.6 .2 .1 .3 .8 .4v.3a.6 .6 0 0 1-.9 0M195.6 284.7v1.4M197 285a.51 .51 0 0 0-.6-.3 .51 .51 0 0 0-.4 .5v.4a.51 .51 0 0 0 .4 .5 .51 .51 0 0 0 .6-.3M197.5 284.7v1.4M198.1 284.9a.51 .51 0 0 1 .6-.2 .51 .51 0 0 1 .3 .5v.4a.53 .53 0 0 1-.5 .5 .53 .53 0 0 1-.5-.5zM200.4 284.7v1.4l-.9-1.4v1.4"/>
<path d="M202.3 284.7h.5a.74 .74 0 0 1 .4 .7 .74 .74 0 0 1-.4 .7h-.5zM203.7 285.4h.5M204.5 284.7h-.8v1.4h.8M206.1 284.7h.9M206.6 284.7v1.4M207.4 285.4h.5M208.2 284.7h-.8v1.4h.8M209.6 285a.51 .51 0 0 0-.6-.3 .51 .51 0 0 0-.4 .5v.4a.51 .51 0 0 0 .4 .5 .51 .51 0 0 0 .6-.3M210 285.4h.9M210 284.7v1.4M210.9 284.7v1.4M211.7 284.8a.65 .65 0 0 1 .8 .6 .65 .65 0 0 1-.8 .6l-.3-.4 .1-.6z"/>
<path d="M214.3 285.5h1.2M217.4 285.4h.8l.1-.2-.1-.4-.8-.1v1.4M218.6 286.1l.5-1.4 .5 1.4M218.8 285.6h.6M220 285.4l.7-.1 .2-.3-.3-.3h-.6v1.4M220.4 285.4l.5 .7M221.1 286.1l.6-1.4 .5 1.4M221.3 285.6h.7M223.7 286.1l.5-1.4 .6 1.4M223.9 285.6h.7M225.1 285.4h.8l.1-.2v-.4l-.9-.1v1.4M226.5 285.4l.8-.1 .1-.2-.1-.3-.8-.1v1.4"/>
<path d="M226.9 285.4l.5 .7M228.1 284.8a.65 .65 0 0 1 .8 .6 .65 .65 0 0 1-.8 .6l-.3-.4v-.4zM229.3 285.4l.8-.1 .1-.2v-.3l-.9-.1v1.4l.9-.1v-.4l-.3-.2M230.5 286.1l.5-1.4 .6 1.4M230.7 285.6h.7M232.8 285a.51 .51 0 0 0-.6-.3 .51 .51 0 0 0-.4 .5v.4a.51 .51 0 0 0 .4 .5 .51 .51 0 0 0 .6-.3M233.3 284.7v1.4M233.9 284.9l.1-.1a.64 .64 0 0 1 .8 .6 .64 .64 0 0 1-.8 .6l-.3-.4zM236.2 284.7v1.4l-1-1.4v1.4"/>
</g>
<text font-size="11.5" x="53.3" y="42.7">ESQUEMA DE CONEXION INVERSORES</text>
<text font-size="9.3" fill="#a5a5a5" x="102.3" y="234.2">20</text>
<g font-size="7.1">
<text x="99.1" y="114.3">INVERSOR 1</text>
<text x="175.3" y="114.3">INVERSOR 1</text>
<text x="258.9" y="114.3">INVERSOR 1</text>
<text x="334.4" y="114.3">INVERSOR 1</text>
<text x="60.3" y="226.5">REFERENCIA</text>
</g>
<g font-size="6.6">
<text x="114.3" y="223.7">NUMERE DE ENTREDA MPPT DE INVERSOR</text>
<text x="113.9" y="232.5">CANTIDAD DE PANELES POR STRING</text>
</g>
<g font-size="5.3" fill="#a5a5a5">
<text x="73.4" y="103.7">SUN2000-150K-MG0</text>
<text x="152.8" y="103.7">SUN2000-150K-MG0</text>
<text x="232.1" y="103.7">SUN2000-150K-MG0</text>
<text x="311.9" y="103.7">SUN2000-150K-MG0</text>
</g>
<text font-size="5.1" x="379.6" y="278.4">3248</text>
<g font-size="4.9" fill="#a5a5a5">
<text x="121.7" y="103.4">87.33%</text>
<text x="201.1" y="103.4">87.33%</text>
<text x="280.8" y="103.4">85.59%</text>
<text x="360.2" y="103.4">69.87%</text>
<text x="73.4" y="156.6">20</text>
<text x="152.8" y="156.6">20</text>
<text x="232.1" y="156.6">20</text>
<text x="315.7" y="156.6" transform="rotate(-90 315.7 156.6)">16</text>
</g>
<g font-size="4.4" fill="#a5a5a5">
<text x="73.4" y="108.7">20</text>
<text x="73.4" y="113.9">20</text>
<text x="152.8" y="108.7">20</text>
<text x="152.8" y="113.9">20</text>
<text x="232.1" y="108.7">20</text>
<text x="232.1" y="113.9">20</text>
<text x="311.9" y="108.7">16</text>
<text x="311.9" y="113.9">16</text>
<text x="73.4" y="124.5">20</text>
<text x="152.8" y="124.5">20</text>
<text x="232.1" y="124.5">20</text>
<text x="311.9" y="124.5">16</text>
<text x="73.4" y="129.8">20</text>
<text x="152.8" y="129.8">20</text>
<text x="232.1" y="129.8">20</text>
<text x="311.9" y="129.8">16</text>
<text x="73.4" y="140.4">20</text>
<text x="152.8" y="140.4">20</text>
<text x="232.1" y="140.4">20</text>
<text x="311.9" y="140.4">16</text>
<text x="73.4" y="145.7">20</text>
<text x="152.8" y="145.7">20</text>
<text x="232.1" y="145.7">20</text>
<text x="311.9" y="145.7">16</text>
<text x="73.4" y="161.9">20</text>
<text x="152.8" y="161.9">20</text>
<text x="232.1" y="161.9">20</text>
<text x="311.9" y="161.9">16</text>
<text x="73.4" y="172.5">20</text>
<text x="152.8" y="172.5">20</text>
<text x="232.1" y="172.5">18</text>
<text x="311.9" y="172.5">16</text>
<text x="73.4" y="177.8">20</text>
<text x="152.8" y="177.8">20</text>
<text x="232.1" y="177.8">18</text>
<text x="311.9" y="177.8">16</text>
</g>
<g font-size="4.4">
<text x="161.6" y="275.2">Nombre</text>
<text x="274.1" y="279">F.C</text>
<text x="274.1" y="284.3">F.C</text>
<text x="274.1" y="289.6">F.C</text>
</g>
<g font-size="4" fill="#a5a5a5">
<text x="68.8" y="156.3">10</text>
<text x="148.5" y="156.3">10</text>
<text x="148.5" y="161.6">11</text>
<text x="227.9" y="156.3">10</text>
<text x="231.1" y="161.6" transform="rotate(-90 231.1 161.6)">11</text>
<text x="307.3" y="156.3">10</text>
<text x="307.3" y="161.6">11</text>
<text x="68.8" y="166.9">12</text>
<text x="148.2" y="166.9">12</text>
<text x="231.1" y="166.9" transform="rotate(-90 231.1 166.9)">12</text>
<text x="307.3" y="166.9">12</text>
<text x="68.8" y="172.2">13</text>
<text x="148.2" y="172.2">13</text>
<text x="227.9" y="172.2">13</text>
<text x="307.3" y="172.2">13</text>
<text x="68.8" y="188.4">16</text>
<text x="148.2" y="188.4">16</text>
<text x="227.9" y="188.4">16</text>
<text x="307.3" y="188.4">16</text>
<text x="68.8" y="193.7">17</text>
<text x="148.2" y="193.7">17</text>
<text x="231.1" y="193.7" transform="rotate(-90 231.1 193.7)">17</text>
<text x="307.3" y="193.7">17</text>
<text x="68.8" y="199">18</text>
<text x="148.2" y="199">18</text>
<text x="231.1" y="199" transform="rotate(-90 231.1 199)">18</text>
<text x="307.3" y="199">18</text>
<text x="68.8" y="204.3">19</text>
<text x="68.8" y="209.5">20</text>
<text x="148.2" y="204.3">19</text>
<text x="148.2" y="209.5">20</text>
<text x="227.5" y="209.5">20</text>
<text x="227.9" y="204.3">19</text>
<text x="306.9" y="209.5">20</text>
<text x="307.3" y="204.3">19</text>
<text x="68.8" y="214.8">21</text>
<text x="148.2" y="214.8">21</text>
<text x="231.1" y="214.8" transform="rotate(-90 231.1 214.8)">21</text>
<text x="307.3" y="214.8">21</text>
</g>
<text font-size="3.8" x="322.1" y="287.4">ESQUEMA CONEXION INVERSOR</text>
<g font-size="3.5" fill="#a5a5a5">
<text x="72" y="161.6" transform="rotate(-90 72 161.6)">11</text>
<text x="68.8" y="177.4">14</text>
<text x="148.2" y="177.4">14</text>
<text x="227.9" y="177.4">14</text>
<text x="307.3" y="177.4">14</text>
<text x="68.8" y="182.7">15</text>
<text x="148.2" y="182.7">15</text>
<text x="227.9" y="182.7">15</text>
<text x="307.3" y="182.7">15</text>
</g>
<text font-size="3.2" fill="#a5a5a5" x="58.8" y="84.1">FusionSolar | SmartDesign</text>
<text font-size="3.2" x="373.7" y="289.6">3248-00-X-IN-01</text>
<text font-size="2.9" fill="#a5a5a5" x="58.7" y="94.2">Zona Franca Santafesina</text>
<g font-size="2.1">
<text x="324.5" y="274.4">Orel Energy</text>
<text x="322.4" y="278.4">Orel Ing Conceptual</text>
</g>
<g font-size="2">
<text x="397.2" y="277.2">4 de 4</text>
<text x="397.4" y="286.9">Rev:</text>
<text x="399.3" y="289.1">A</text>
</g>
<g font-size="1.9" fill="#a5a5a5">
<text x="74.3" y="118">No conectado</text>
<text x="153.7" y="118">No conectado</text>
<text x="233.1" y="118">No conectado</text>
<text x="312.6" y="118">No conectado</text>
<text x="74.3" y="133.9">No conectado</text>
<text x="153.7" y="133.9">No conectado</text>
<text x="233.1" y="133.9">No conectado</text>
<text x="312.6" y="133.9">No conectado</text>
<text x="74.3" y="149.9">No conectado</text>
<text x="153.7" y="149.9">No conectado</text>
<text x="233.1" y="149.9">No conectado</text>
<text x="312.6" y="149.9">No conectado</text>
<text x="74.3" y="165.9">No conectado</text>
<text x="153.7" y="165.9">No conectado</text>
<text x="233.1" y="165.9">No conectado</text>
<text x="312.6" y="165.9">No conectado</text>
<text x="74.3" y="181.9">No conectado</text>
<text x="153.7" y="181.9">No conectado</text>
<text x="233.1" y="181.9">No conectado</text>
<text x="312.6" y="181.9">No conectado</text>
<text x="74.3" y="187.2">No conectado</text>
<text x="153.7" y="187.2">No conectado</text>
<text x="233.1" y="187.2">No conectado</text>
<text x="312.6" y="187.2">No conectado</text>
<text x="74.3" y="192.5">No conectado</text>
<text x="74.3" y="197.9">No conectado</text>
<text x="153.7" y="192.5">No conectado</text>
<text x="153.7" y="197.9">No conectado</text>
<text x="233.1" y="192.5">No conectado</text>
<text x="233.1" y="197.9">No conectado</text>
<text x="312.6" y="192.5">No conectado</text>
<text x="312.6" y="197.9">No conectado</text>
<text x="74.3" y="203.2">No conectado</text>
<text x="153.7" y="203.2">No conectado</text>
<text x="233.1" y="203.2">No conectado</text>
<text x="312.6" y="203.2">No conectado</text>
<text x="74.3" y="208.5">No conectado</text>
<text x="153.7" y="208.5">No conectado</text>
<text x="233.1" y="208.5">No conectado</text>
<text x="312.6" y="208.5">No conectado</text>
<text x="74.3" y="213.9">No conectado</text>
<text x="153.7" y="213.9">No conectado</text>
<text x="233.1" y="213.9">No conectado</text>
<text x="312.6" y="213.9">No conectado</text>
</g>
<text font-size="1.7" x="4" y="274" transform="rotate(-90 4 274)">OREL ENERGY</text>
</svg>
